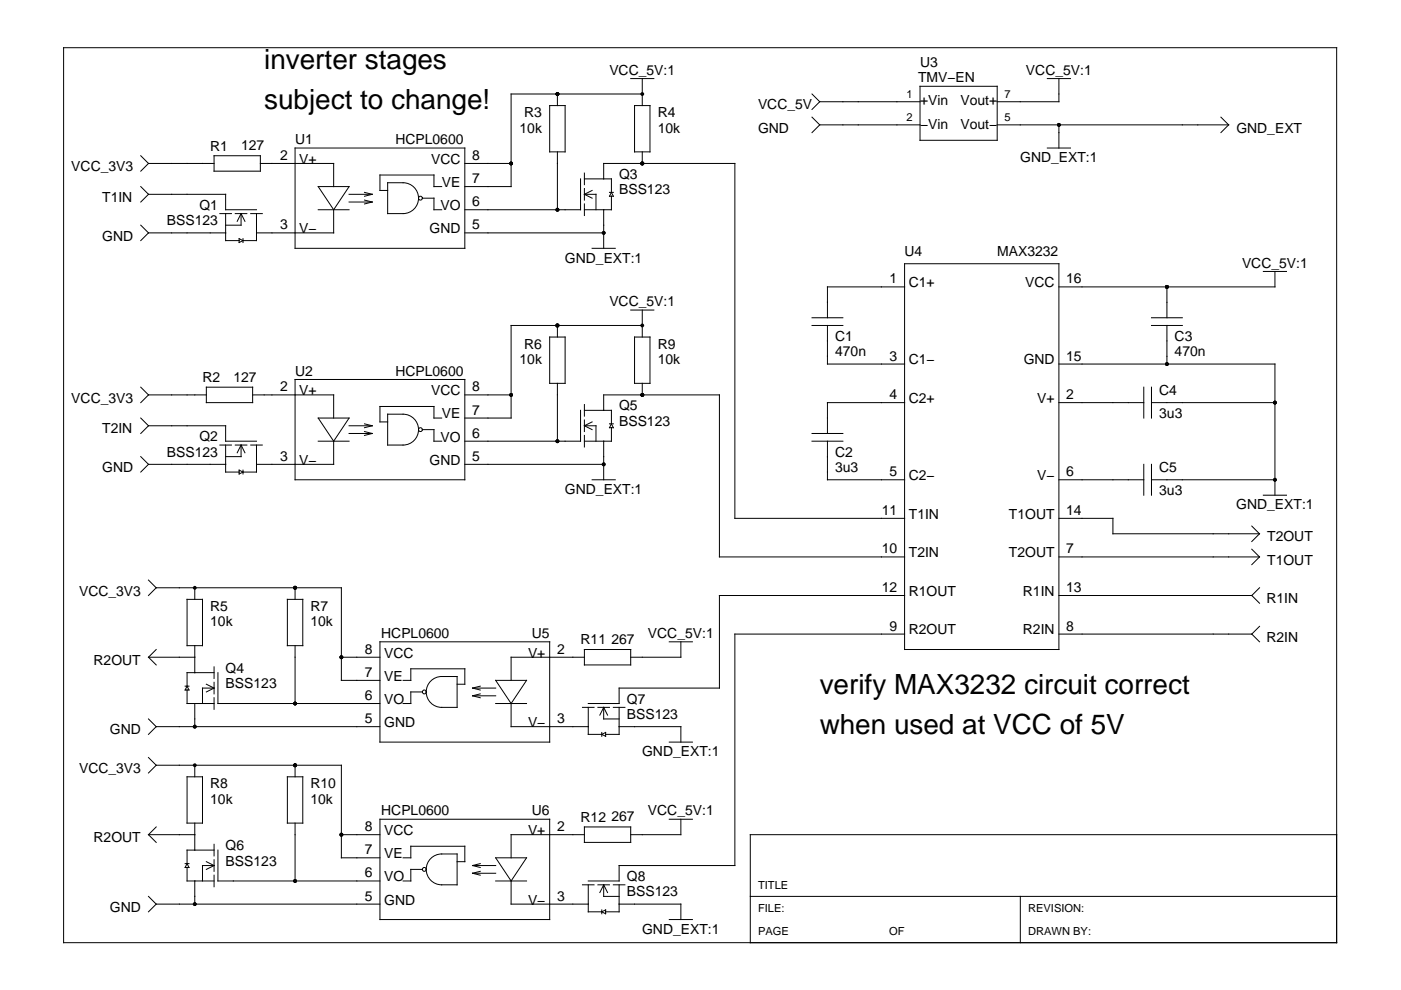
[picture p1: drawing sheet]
<svg xmlns="http://www.w3.org/2000/svg" width="297mm" height="210mm" viewBox="0 0 297 210" stroke-linecap="round" stroke-linejoin="round" font-family="sans-serif">
<g fill="none" stroke="#000" stroke-width=".21">
<path d="M13.5 10.1h269.9v189.8h-269.9zM118.2 19.9v2.5M133.7 16.7h4.9M136.2 19.9h-27.8v19.7h-9.9M136.2 16.7v5.7M172.2 19.9l1.6 1.7M195.1 18.3h16.3v11.4h-16.3zM222.1 16.7h4.9M224.5 16.7v4.9h-13.1M29.8 39.6l1.7 1.6M29.8 33l1.7 1.7M31.5 34.7h13.9"/>
<path d="M31.5 34.7l-1.7 1.6M45.4 33h9.8v3.3h-9.8zM55.2 34.7h15.5v4.9M62.6 31.4h35.9v21.2h-35.9zM67.5 39.6h6.5l-3.3 4.9zM82.2 38.7h3.3a3.3 3.3 0 0 1 3.2 3.3 3.3 3.3 0 0 1-3.2 3.3h-3.3zM93.6 39.6h-1.6v-2.5h-11.4v3.3h1.6M98.5 34.7h9.9M116.5 22.4h3.3v9.8h-3.3zM118.2 32.2v12.3M123.1 37.9v6.6h-24.6M123.9 36.7v2.5"/>
<path d="M123.9 40v2.4M123.9 37.9h5.7v2.9M128 37.9v-3.2h27.8v75.2h36M134.5 22.4h3.3v9.8h-3.3zM136.2 32.2v2.5M172.2 24.8l1.6 1.7M173.8 26.5h21.3M173.8 21.6h21.3M173.8 21.6l-1.6 1.6M173.8 26.5l-1.6 1.6M211.4 26.5h49.1M222.1 31.4h4.9"/>
<path d="M224.5 26.5v4.9M258.9 24.8l1.6 1.7M260.5 26.5l-1.6 1.6M29.8 47.7l1.7 1.7M31.5 49.4h16.3M31.5 41.2h16.3v3.3h6.6M31.5 41.2l-1.7 1.6M31.5 49.4l-1.7 1.6M46.6 45.3h2.5M47.8 45.3v5.7h2.9M49.9 45.3h2.4M50.7 50.6l.8 .4-.8 .4z"/>
<path d="M51.1 45.3v2.4h-3.3M51.1 45.3l.8 1.6M51.1 45.3l-.8 1.6M51.5 50.6v.8M53.2 45.3h2.4M54.4 45.3v5.7h-2.9M67.5 44.5h6.5M70.7 44.5v4.9h-16.3M74 41.2h4.9M74 42.8h4.9M77.3 40.8l1.6 .4M77.3 42.4l1.6 .4"/>
<path d="M78.9 41.2l-1.6 .4M78.9 42.8l-1.6 .4M89.6 42h2.4v2.5h1.6M98.5 49.4h29.5M123.9 41.2h2.5v3.3M123.9 43.2v2.5M123.9 41.2l1.6 .8M125.5 52.6h4.9M125.5 40.4l-1.6 .8M128 44.5v8.1M129.2 40.8h.8M129.6 41.6v2.9h-5.7"/>
<path d="M129.6 40.8l.4 .8h-.8zM191.8 55.9h32.7v81.8h-32.7zM267.9 57.6h4.9M270.3 57.6v3.2h-45.8M116.5 71.5h3.3v9.8h-3.3zM118.2 69v2.5M133.7 65.7h4.9M134.5 71.5h3.3v9.8h-3.3zM136.2 69h-27.8v19.6h-9.9M136.2 65.7v5.8M172.2 67.4h6.5M172.2 69h6.5"/>
<path d="M175.4 69v8.2h16.4M191.8 60.8h-16.4v6.6M224.5 77.2h45.8v27.8M244.1 67.4h6.6M244.1 69h6.6M247.4 60.8v6.6M247.4 69v8.2M29.8 88.6l1.7 1.7M29.8 96.8l1.7 1.7M29.8 82.1l1.7 1.6M31.5 83.7h12.3M31.5 98.5h16.3"/>
<path d="M31.5 90.3h16.3v3.2h6.6M31.5 90.3l-1.7 1.6M31.5 98.5l-1.7 1.6M31.5 83.7l-1.7 1.7M43.8 82.1h9.8v3.3h-9.8zM46.6 94.4h2.5M47.8 94.4v5.7h2.9M49.9 94.4h2.4M50.7 99.7l.8 .4-.8 .4zM51.1 94.4l.8 1.6M51.1 94.4l-.8 1.6M51.1 94.4v2.4h-3.3"/>
<path d="M51.5 99.7v.8M53.2 94.4h2.4M53.6 83.7h17.1v4.9M54.4 94.4v5.7h-2.9M62.6 80.5h35.9v21.2h-35.9zM67.5 88.6h6.5l-3.3 4.9zM67.5 93.5h6.5M70.7 93.5v5h-16.3M74 90.3h4.9M74 91.9h4.9M77.3 89.9l1.6 .4M77.3 91.5l1.6 .4"/>
<path d="M78.9 90.3l-1.6 .4M78.9 91.9l-1.6 .4M82.2 87.8h3.3a3.3 3.3 0 0 1 3.2 3.3 3.3 3.3 0 0 1-3.2 3.3h-3.3zM89.6 91.1h2.4v2.4h1.6M93.6 88.6h-1.6v-2.4h-11.4v3.3h1.6M98.5 83.7h9.9M98.5 98.5h29.5M118.2 81.3v12.2M123.1 87v6.5h-24.6M123.9 90.3h2.5v3.2M123.9 85.8v2.4M123.9 89v2.5"/>
<path d="M123.9 92.3v2.5M123.9 87h5.7v2.9M123.9 90.3l1.6 .8M125.5 89.5l-1.6 .8M128 87v-3.3h24.5v34.4h39.3M128 93.5v8.2M129.2 89.9h.8M129.6 90.7v2.8h-5.7M129.6 89.9l.4 .8h-.8zM136.2 81.3v2.4M172.2 93.5h6.5M172.2 91.9h6.5"/>
<path d="M175.4 93.5v8.2h16.4M191.8 85.4h-16.4v6.5M224.5 85.4h18M242.5 82.1v6.5M242.5 98.5v6.5M244.1 85.4h26.2M244.1 82.1v6.5M244.1 98.5v6.5M125.5 101.7h4.9M224.5 109.9h11.5v3.3h31M224.5 118.1h42.5M224.5 101.7h18"/>
<path d="M244.1 101.7h26.2M265.4 116.4l1.6 1.7M265.4 111.5l1.6 1.7M267 118.1l-1.6 1.6M267 113.2l-1.6 1.6M267.9 105h4.9M31.5 139.3h9.8M31.5 139.3l1.6 1.7M31.5 123l1.6 1.6M33.1 124.6h39.3v19.7h8.2M33.1 137.7l-1.6 1.6M33.1 124.6l-1.6 1.7"/>
<path d="M39.7 127.1h3.2v9.8h-3.2zM41.3 124.6v2.5M41.3 136.9v5.7M60.9 127.1h3.3v9.8h-3.3zM62.6 124.6v2.5M62.6 136.9v12.3M72.4 139.3h8.2M80.6 136.1h35.9v21.2h-35.9zM123.9 137.7h9.8v3.3h-9.8zM123.9 139.3h-15.5v5M141.9 136.1h4.9M144.4 136.1v3.2h-10.7"/>
<path d="M191.8 126.3h-39.3v19.6h-21.2v3.3h-6.6M191.8 134.4h-36v49.1h-24.5v3.3h-6.6M224.5 126.3h40.9M224.5 134.4h40.9M265.4 126.3l1.6 1.6M265.4 134.4l1.6 1.7M267 124.6l-1.6 1.7M267 132.8l-1.6 1.6M31.5 152.4l1.6 1.7M33.1 154.1h47.5M33.1 154.1l-1.6 1.6M39.3 145.5h.8"/>
<path d="M39.7 146.3v2.9h5.7M39.7 145.5l.4 .8h-.8zM41.3 149.2v4.9M43.8 145.1l1.6 .8M45.4 145.9h-2.5v3.3M45.4 141.4v2.4M45.4 144.7v2.4M45.4 147.9v2.5M45.4 142.6h-5.7v2.9M45.4 145.9l-1.6 .8M46.2 142.6v6.6h34.4M85.5 144.3h1.6v-2.5h11.4v3.3h-1.6"/>
<path d="M89.6 146.7h-2.5v2.5h-1.6M91.3 144.4a3.3 3.3 0 0 1 2.3-1h3.3v6.6h-3.3a3.3 3.3 0 0 1-3-2 3.3 3.3 0 0 1 .7-3.6zM100.2 145.9h4.9M100.2 145.9l1.6 .4M100.2 147.5h4.9M100.2 147.5l1.6 .4M101.8 145.5l-1.6 .4M101.8 147.1l-1.6 .4M105.1 144.3h6.5l-3.2 4.9zM105.1 149.2h6.5M108.4 149.2v4.9h16.3M123.5 150h2.4"/>
<path d="M124.7 150v5.7h2.9M126.8 150h2.4M127.6 155.7l.8-.4v.8zM127.6 155.3v.8M128 150v2.4h3.3M128 150l-.8 1.6M128 150l.8 1.6M130 150h2.5M131.3 150v5.7h-2.9M131.3 154.1h13.1v3.2M141.9 157.3h4.9M31.5 177h9.8"/>
<path d="M31.5 177l1.6 1.6M31.5 160.6l1.6 1.6M33.1 162.2h39.3v19.7h8.2M33.1 175.3l-1.6 1.7M33.1 162.2l-1.6 1.7M39.7 164.7h3.2v9.8h-3.2zM41.3 162.2v2.5M41.3 174.5v5.7M45.4 179v2.5M60.9 164.7h3.3v9.8h-3.3zM62.6 162.2v2.5M62.6 174.5v12.3"/>
<path d="M72.4 177h8.2M80.6 173.7h35.9v21.3h-35.9zM123.9 177h-15.5v4.9M123.9 175.3h9.8v3.3h-9.8zM141.9 173.7h4.9M144.4 173.7v3.3h-10.7M283.4 177h-124.3v22.9M31.5 190.1l1.6 1.6M33.1 191.7h47.5M33.1 191.7l-1.6 1.6M39.3 183.1h.8M39.7 183.9v2.9h5.7"/>
<path d="M39.7 183.1l.4 .8h-.8zM41.3 186.8v4.9M43.8 182.7l1.6 .8M45.4 183.5h-2.5v3.3M45.4 182.3v2.4M45.4 185.6v2.4M45.4 180.2h-5.7v2.9M45.4 183.5l-1.6 .8M46.2 180.2v6.6h34.4M85.5 181.9h1.6v-2.5h11.4v3.3h-1.6M89.6 184.3h-2.5v2.5h-1.6M91.3 182a3.3 3.3 0 0 1 2.3-.9h3.3v6.5h-3.3a3.3 3.3 0 0 1-3-2 3.3 3.3 0 0 1 .7-3.6z"/>
<path d="M100.2 183.5h4.9M100.2 183.5l1.6 .4M100.2 185.2h4.9M100.2 185.2l1.6 .4M101.8 183.1l-1.6 .4M101.8 184.7l-1.6 .5M105.1 181.9h6.5l-3.2 4.9zM105.1 186.8h6.5M108.4 186.8v4.9h16.3M123.5 187.6h2.4M124.7 187.6v5.7h2.9M126.8 187.6h2.4"/>
<path d="M127.6 193.3l.8-.4v.8zM127.6 192.9v.8M128 187.6v2.5h3.3M128 187.6l-.8 1.6M128 187.6l.8 1.6M130 187.6h2.5M131.3 191.7h13.1v3.3M131.3 187.6v5.7h-2.9M141.9 195h4.9M159.1 190.1h124.3M216.3 190.1v9.8"/>
<circle cx="89.1" cy="42" r=".41"/>
<circle cx="89.1" cy="91.1" r=".41"/>
<circle cx="90" cy="146.7" r=".41"/>
<circle cx="90" cy="184.3" r=".41"/>
</g>
<g fill="#000">
<circle cx="118.2" cy="19.9" r=".41"/>
<circle cx="136.2" cy="19.9" r=".41"/>
<circle cx="108.4" cy="34.7" r=".41"/>
<circle cx="136.2" cy="34.7" r=".41"/>
<circle cx="224.5" cy="26.5" r=".41"/>
<circle cx="118.2" cy="44.5" r=".41"/>
<circle cx="128" cy="49.4" r=".41"/>
<circle cx="118.2" cy="69" r=".41"/>
<circle cx="136.2" cy="69" r=".41"/>
<circle cx="247.4" cy="60.8" r=".41"/>
<circle cx="247.4" cy="77.2" r=".41"/>
<circle cx="108.4" cy="83.7" r=".41"/>
<circle cx="118.2" cy="93.5" r=".41"/>
<circle cx="128" cy="98.5" r=".41"/>
<circle cx="136.2" cy="83.7" r=".41"/>
<circle cx="270.3" cy="85.4" r=".41"/>
<circle cx="270.3" cy="101.7" r=".41"/>
<circle cx="41.3" cy="124.6" r=".41"/>
<circle cx="62.6" cy="124.6" r=".41"/>
<circle cx="72.4" cy="139.3" r=".41"/>
<circle cx="41.3" cy="154.1" r=".41"/>
<circle cx="62.6" cy="149.2" r=".41"/>
<circle cx="41.3" cy="162.2" r=".41"/>
<circle cx="62.6" cy="162.2" r=".41"/>
<circle cx="72.4" cy="177" r=".41"/>
<circle cx="41.3" cy="191.7" r=".41"/>
<circle cx="62.6" cy="186.8" r=".41"/>
</g>
<g font-size="5.9">
<text x="56" y="14.7">inverter stages</text>
<text x="56" y="23.2">subject to change!</text>
<text x="173.8" y="147.2">verify MAX3232 circuit correct</text>
<text x="173.8" y="155.7">when used at VCC of 5V</text>
</g>
<g font-size="3">
<text x="129.2" y="15.8">VCC_5V:1</text>
<text x="194.7" y="17.5">TMV−EN</text>
<text x="195.1" y="14.2">U3</text>
<text x="217.5" y="15.8">VCC_5V:1</text>
<text x="160.7" y="23.2">VCC_5V</text>
<text x="195.1" y="22.3">+Vin</text>
<text x="203.6" y="22.3">Vout+</text>
<text x="110.1" y="28.1">10k</text>
<text x="111.1" y="24.8">R3</text>
<text x="139.4" y="24.8">R4</text>
<text x="139.4" y="28.1">10k</text>
<text x="160.7" y="28.1">GND</text>
<text x="195.1" y="27.2">−Vin</text>
<text x="203.6" y="27.2">Vout−</text>
<text x="262.1" y="28.1">GND_EXT</text>
<text x="44.6" y="31.9">R1</text>
<text x="51.1" y="31.9">127</text>
<text x="59.4" y="33.9">2</text>
<text x="62.6" y="30.6">U1</text>
<text x="63.5" y="34.7">V+</text>
<text x="83.8" y="30.6">HCPL0600</text>
<text x="91.4" y="34.7">VCC</text>
<text x="100.1" y="33.9">8</text>
<text x="216.3" y="34.4">GND_EXT:1</text>
<text x="15.1" y="36.3">VCC_3V3</text>
<text x="93.7" y="39.6">VE</text>
<text x="100.1" y="38.8">7</text>
<text x="131.3" y="41.2">BSS123</text>
<text x="131.3" y="37.9">Q3</text>
<text x="21.7" y="42.8">T1IN</text>
<text x="35.4" y="47.7">BSS123</text>
<text x="42.3" y="44.5">Q1</text>
<text x="93.4" y="44.6">VO</text>
<text x="100.1" y="43.7">6</text>
<text x="21.7" y="51">GND</text>
<text x="59.4" y="48.6">3</text>
<text x="63.5" y="49.5">V−</text>
<text x="91.1" y="49.5">GND</text>
<text x="100.1" y="48.6">5</text>
<text x="119.8" y="55.7">GND_EXT:1</text>
<text x="191.8" y="54.3">U4</text>
<text x="211.4" y="54.3">MAX3232</text>
<text x="263.3" y="56.7">VCC_5V:1</text>
<text x="129.2" y="64.9">VCC_5V:1</text>
<text x="188.6" y="60.1">1</text>
<text x="192.7" y="60.9">C1+</text>
<text x="217.4" y="60.9">VCC</text>
<text x="226.1" y="60.1">16</text>
<text x="110.1" y="77.2">10k</text>
<text x="111.1" y="73.9">R6</text>
<text x="139.4" y="73.9">R9</text>
<text x="139.4" y="77.2">10k</text>
<text x="177.1" y="72.3">C1</text>
<text x="177.1" y="75.6">470n</text>
<text x="188.6" y="76.5">3</text>
<text x="192.7" y="77.3">C1−</text>
<text x="217" y="77.3">GND</text>
<text x="226.1" y="76.5">15</text>
<text x="249" y="72.3">C3</text>
<text x="249" y="75.6">470n</text>
<text x="42.9" y="81">R2</text>
<text x="49.5" y="80.9">127</text>
<text x="59.4" y="83">2</text>
<text x="62.6" y="79.6">U2</text>
<text x="63.5" y="83.8">V+</text>
<text x="83.8" y="79.6">HCPL0600</text>
<text x="91.4" y="83.8">VCC</text>
<text x="100.1" y="83">8</text>
<text x="245.8" y="83.7">C4</text>
<text x="15.1" y="85.4">VCC_3V3</text>
<text x="93.7" y="88.7">VE</text>
<text x="100.1" y="87.9">7</text>
<text x="131.3" y="87">Q5</text>
<text x="188.6" y="84.6">4</text>
<text x="192.7" y="85.4">C2+</text>
<text x="219.9" y="85.4">V+</text>
<text x="226.1" y="84.6">2</text>
<text x="245.8" y="88.6">3u3</text>
<text x="21.7" y="91.9">T2IN</text>
<text x="42.3" y="93.5">Q2</text>
<text x="93.4" y="93.6">VO</text>
<text x="100.1" y="92.8">6</text>
<text x="131.3" y="90.3">BSS123</text>
<text x="21.7" y="100.1">GND</text>
<text x="35.4" y="96.8">BSS123</text>
<text x="59.4" y="97.7">3</text>
<text x="63.5" y="98.5">V−</text>
<text x="91.1" y="98.5">GND</text>
<text x="100.1" y="97.7">5</text>
<text x="177.1" y="96.8">C2</text>
<text x="177.1" y="100.1">3u3</text>
<text x="188.6" y="101">5</text>
<text x="192.7" y="101.8">C2−</text>
<text x="219.9" y="101.8">V−</text>
<text x="226.1" y="101">6</text>
<text x="245.8" y="100.1">C5</text>
<text x="119.8" y="104.7">GND_EXT:1</text>
<text x="245.8" y="105">3u3</text>
<text x="187" y="109.2">11</text>
<text x="192.7" y="110">T1IN</text>
<text x="213.9" y="110">T1OUT</text>
<text x="226.1" y="109.2">14</text>
<text x="262.1" y="108">GND_EXT:1</text>
<text x="187" y="117.3">10</text>
<text x="192.7" y="118.2">T2IN</text>
<text x="213.9" y="118.2">T2OUT</text>
<text x="226.1" y="117.3">7</text>
<text x="268.7" y="119.7">T1OUT</text>
<text x="268.7" y="114.8">T2OUT</text>
<text x="187" y="125.5">12</text>
<text x="226.1" y="125.5">13</text>
<text x="16.8" y="126.3">VCC_3V3</text>
<text x="44.6" y="129.5">R5</text>
<text x="65.8" y="129.5">R7</text>
<text x="192.7" y="126.3">R1OUT</text>
<text x="216.9" y="126.3">R1IN</text>
<text x="268.5" y="127.9">R1IN</text>
<text x="44.6" y="132.8">10k</text>
<text x="65.8" y="132.8">10k</text>
<text x="80.8" y="135.3">HCPL0600</text>
<text x="112.8" y="135.3">U5</text>
<text x="123.1" y="136.6">R11</text>
<text x="129.6" y="136.5">267</text>
<text x="137.4" y="135.3">VCC_5V:1</text>
<text x="188.6" y="133.7">9</text>
<text x="192.7" y="134.5">R2OUT</text>
<text x="216.9" y="134.5">R2IN</text>
<text x="226.1" y="133.7">8</text>
<text x="268.5" y="136.1">R2IN</text>
<text x="19.8" y="141">R2OUT</text>
<text x="47.8" y="142.6">Q4</text>
<text x="77.4" y="138.6">8</text>
<text x="77.4" y="143.5">7</text>
<text x="81.5" y="139.4">VCC</text>
<text x="111.9" y="139.4">V+</text>
<text x="118.1" y="138.6">2</text>
<text x="47.8" y="145.9">BSS123</text>
<text x="77.4" y="148.4">6</text>
<text x="81.5" y="144.3">VE</text>
<text x="81.5" y="149.2">VO</text>
<text x="132.9" y="149.2">Q7</text>
<text x="23.3" y="155.7">GND</text>
<text x="77.4" y="153.3">5</text>
<text x="81.5" y="154.2">GND</text>
<text x="111.9" y="154.2">V−</text>
<text x="118.1" y="153.3">3</text>
<text x="132.9" y="152.4">BSS123</text>
<text x="136.1" y="160.4">GND_EXT:1</text>
<text x="16.8" y="163.9">VCC_3V3</text>
<text x="44.6" y="167.2">R8</text>
<text x="65.8" y="167.2">R10</text>
<text x="44.6" y="170.4">10k</text>
<text x="65.8" y="170.4">10k</text>
<text x="80.8" y="172.9">HCPL0600</text>
<text x="112.8" y="172.9">U6</text>
<text x="137.4" y="172.9">VCC_5V:1</text>
<text x="19.8" y="178.6">R2OUT</text>
<text x="77.4" y="176.2">8</text>
<text x="81.5" y="177.1">VCC</text>
<text x="111.9" y="177.1">V+</text>
<text x="118.1" y="176.2">2</text>
<text x="123.1" y="174.2">R12</text>
<text x="129.6" y="174.2">267</text>
<text x="47.8" y="183.5">BSS123</text>
<text x="47.8" y="180.2">Q6</text>
<text x="77.4" y="181.1">7</text>
<text x="81.5" y="182">VE</text>
<text x="77.4" y="191">5</text>
<text x="77.4" y="186">6</text>
<text x="81.5" y="191.8">GND</text>
<text x="81.5" y="186.9">VO</text>
<text x="111.9" y="191.8">V−</text>
<text x="118.1" y="191">3</text>
<text x="132.9" y="190.1">BSS123</text>
<text x="132.9" y="186.8">Q8</text>
<text x="23.3" y="193.3">GND</text>
<text x="136.1" y="198">GND_EXT:1</text>
</g>
<g font-size="2.4">
<text x="192.2" y="20.8">1</text>
<text x="213" y="20.8">7</text>
<text x="192.2" y="25.7">2</text>
<text x="213" y="25.7">5</text>
<text x="160.7" y="188.4">TITLE</text>
<text x="160.7" y="193.3">FILE:</text>
<text x="218" y="193.3">REVISION:</text>
<text x="160.7" y="198.2">PAGE</text>
<text x="188.5" y="198.2">OF</text>
<text x="218" y="198.2">DRAWN BY:</text>
</g>
</svg>
